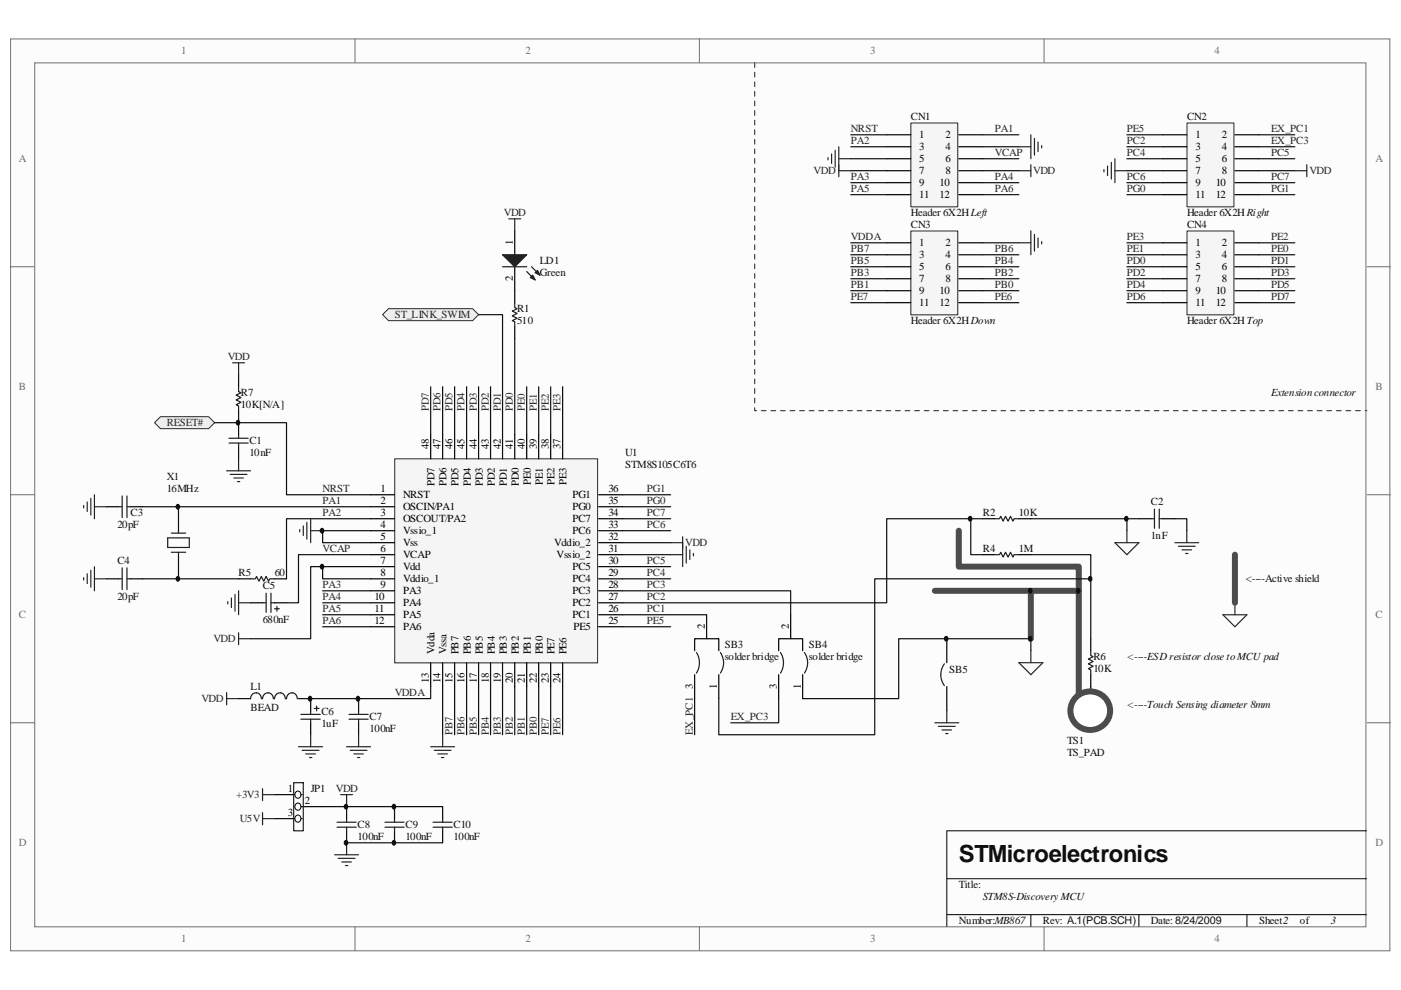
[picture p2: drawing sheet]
<svg xmlns="http://www.w3.org/2000/svg" width="297mm" height="210mm" viewBox="0 0 297 210" stroke-linecap="round" stroke-linejoin="round" font-family="sans-serif">
<path d="M2.3 8.3h292.4v193.3h-292.4z" fill="#fcfcfc"/>
<path d="M2.2 8.3h292.5v193.3h-292.5z" fill="none" stroke="#6e6e6e" stroke-width=".21"/>
<path d="M7.4 13.4h282.2v183.1h-282.2z" fill="#fcfcfc"/>
<g fill="none" stroke="#6e6e6e" stroke-width=".21">
<path d="M7.4 13.3h282.2v183.2h-282.2zM75.3 8.2v5.1M148.3 8.2v5.1M221.4 8.2v5.1M2.2 56.6h5.1M289.8 56.6h5.1M2.2 104.9h5.1M289.8 104.9h5.1M2.2 153.2h5.1M289.8 153.2h5.1M75.3 196.5v5.1M148.3 196.5v5.1"/>
<path d="M221.4 196.5v5.1"/>
</g>
<path d="M289.8 176.1h-89.1v20.4M200.7 186.3h89.1M200.7 193.9h89.1M218.6 193.9v2.6M241.5 193.9v2.6M264.4 193.9v2.6" fill="none" stroke="#000" stroke-width=".21"/>
<path d="M83.7 97.3h43v43.2h-43z" fill="#f5f5f5"/>
<path d="M83.7 97.3h43v43.2h-43z" fill="none" stroke="#262626" stroke-width=".21"/>
<g fill="none" stroke="#000" stroke-width=".25">
<path d="M91.3 92.2v5.1M93.8 92.2v5.1M96.4 92.2v5.1M98.9 92.2v5.1M101.5 92.2v5.1M104 92.2v5.1M106.5 92.2v5.1M109.1 92.2v5.1M111.7 92.2v5.1M114.2 92.2v5.1M116.8 92.2v5.1M119.3 92.2v5.1"/>
<path d="M22.6 107.4h2.5M27.7 107.4h2.5M37.8 107.4v5.1M37.8 117.6v5.1M78.6 104.9h5M78.6 107.4h5M78.6 110h5M78.6 112.5h5M78.6 115.1h5M78.6 117.6h5M126.9 104.9h5.1M126.9 107.4h5.1"/>
<path d="M126.9 110h5.1M126.9 112.5h5.1M126.9 115.1h5.1M126.9 117.6h5.1M22.6 122.7h2.5M27.7 122.7h2.5M50.6 122.7h2.5M58.2 122.7h2.5M78.6 120.1h5M78.6 122.7h5M78.6 125.3h5M78.6 127.8h5"/>
<path d="M78.6 130.3h5M78.6 132.9h5M126.9 120.1h5.1M126.9 122.7h5.1M126.9 125.3h5.1M126.9 127.8h5.1M126.9 130.3h5.1M126.9 132.9h5.1M91.3 140.5v5.1M93.8 140.5v5.1M96.4 140.5v5.1M98.9 140.5v5.1"/>
<path d="M101.5 140.5v5.1M104 140.5v5.1M106.5 140.5v5.1M109.1 140.5v5.1M111.7 140.5v5.1M114.2 140.5v5.1M116.8 140.5v5.1M119.3 140.5v5.1"/>
</g>
<g fill="none" stroke="#1c1c1c" stroke-width=".25">
<path d="M25.1 107.4h.8M25.9 105.2v4.5M26.9 105.2v4.5M26.9 107.4h.8M35.6 114h4.5v2.1h-4.5zM36.3 113h3.1M36.3 117.1h3.1M37.8 112.5v.5M37.8 117.1v.5M25.1 122.7h.8M25.9 120.4v4.6M26.9 122.7h.8"/>
<path d="M26.9 120.4v4.6M53.1 122.7h1l.3-.5 .5 1 .5-1 .5 1 .5-1 .5 1 .3-.5h1"/>
</g>
<path d="M17.7 107.2v.5M18.5 106.4v2.1M19.3 105.7v3.5M20 104.9v5.1M20 107.4h2.6M17.7 122.5v.5M18.5 121.7v2M19.3 120.9v3.6M20 120.1v5.2M20 122.7h2.6" fill="none" stroke="#262626" stroke-width=".25"/>
<path d="M30.2 107.4h48.4M78.6 110h-17.9v12.7M30.2 122.7h20.4" fill="none" stroke="#0e0e0e" stroke-width=".25"/>
<path d="M193.2 26.1h9.9v17.8h-9.9z" fill="#f5f5f5"/>
<path d="M193.1 26.1h10v17.8h-10z" fill="none" stroke="#262626" stroke-width=".21"/>
<g fill="none" stroke="#000" stroke-width=".25">
<path d="M188 28.6h5.1M188 31.1h5.1M188 33.7h5.1M188 36.2h5.1M188 38.7h5.1M203.3 28.6h5.1M203.3 31.1h5.1M203.3 33.7h5.1M203.3 36.2h5.1M203.3 38.7h5.1M109.1 48.9v5.1M109.1 56.6v5"/>
<path d="M188 41.3h5.1M203.3 41.3h5.1"/>
</g>
<path d="M106.5 54h5.2l-2.6 2.6z" fill="#1c1c1c"/>
<path d="M106.5 54h5.2l-2.6 2.6zM111.7 57.6l1.7 1.8M112.7 56.6l1.8 1.7" fill="none" stroke="#1c1c1c" stroke-width=".25"/>
<path d="M112.4 58.8l.5-.5 .5 1.1z" fill="#1c1c1c"/>
<path d="M112.9 58.3l.5 1.1-1-.6z" fill="none" stroke="#1c1c1c" stroke-width=".25"/>
<path d="M113.4 57.8l.6-.5 .5 1z" fill="#1c1c1c"/>
<path d="M106.5 56.6h5.2M113.4 57.8l.6-.5 .5 1zM109.1 64.2v1l.5 .2-1 .6 1 .5-1 .5 1 .5-1 .5 .5 .2v1.1M210.9 117.6h1l.3-.5 .5 1 .5-1 .5 1 .5-1 .6 1 .2-.5h1M210.9 110h1l.3-.5 .5 1 .5-1 .5 1 .5-1 .6 1 .2-.5h1M244 110h.8M244.8 108v4M245.8 108v4M245.8 110h.7M231.3 138v1l.5 .2-1 .5 1 .6-1 .5 1 .5-1 .5 .5 .2v1" fill="none" stroke="#1c1c1c" stroke-width=".25"/>
<path d="M107.9 46.4h2.5M109.1 46.4v2.5M236.4 115.1h5.1l-2.6 2.5zM238.9 112.5v2.6M249.1 115.1h5.1M249.8 115.8h3.6M250.6 116.6h2M251.4 117.3h.5M251.6 112.5v2.6" fill="none" stroke="#262626" stroke-width=".25"/>
<path d="M109.1 61.6v2.6M109.1 69.3v2.5M208.4 110h2.5M208.4 117.6h2.5M216 110h2.6M216 117.6h2.6M241.5 110h2.5M246.5 110h2.6M231.3 135.4v2.6M231.3 143v2.6" fill="none" stroke="#000" stroke-width=".25"/>
<path d="M109.1 71.8v20.4M218.6 110h22.9M238.9 110v2.5M249.1 110h2.5v2.5" fill="none" stroke="#0e0e0e" stroke-width=".25"/>
<path d="M229.6 148.7a2.47 2.47 0 0 1 3.9 2 2.47 2.47 0 0 1-3.9 2 2.65 2.65 0 0 1 0-4z" fill-rule="evenodd" fill="#c0c0c0"/>
<path d="M229.6 148.7a2.47 2.47 0 0 1 3.9 2 2.47 2.47 0 0 1-3.9 2 2.65 2.65 0 0 1 0-4z" fill="none" stroke="#1c1c1c" stroke-width=".21"/>
<path d="M231.3 145.6v2.5" fill="none" stroke="#000" stroke-width=".25"/>
<path d="M205.8 110v7.6h2.6M218.6 117.6h12.7v17.8M218.6 138v-2.6h-28.1v12.7h-20.3" fill="none" stroke="#0e0e0e" stroke-width=".25"/>
<path d="M218.6 138v2.5M216 140.5h5.1l-2.5 2.5z" fill="none" stroke="#262626" stroke-width=".25"/>
<path d="M198.2 125.3h30.5v22.8" fill="none" stroke="#4c4c4c" stroke-width="1.3"/>
<path d="M227.9 148.1a4.1 4.1 0 0 1 6.6 .1 4.1 4.1 0 0 1-1.9 6.3 4.1 4.1 0 0 1-4.8-1.4 4.1 4.1 0 0 1 .1-5z" fill-rule="evenodd" fill="#fefefe"/>
<path d="M203.3 112.5v7.6h25.4v5.2M261.8 117.6v10.2M218.6 125.3v10.1M227.9 148.1a4.1 4.1 0 0 1 6.6 .1 4.1 4.1 0 0 1-1.9 6.3 4.1 4.1 0 0 1-4.8-1.4 4.1 4.1 0 0 1 .1-5z" fill="none" stroke="#4c4c4c" stroke-width="1.3"/>
<path d="M259.3 130.3h5.1l-2.6 2.6zM261.8 127.8v2.5" fill="none" stroke="#262626" stroke-width=".25"/>
<path d="M58.2 168.5h5.8" fill="none" stroke="#000" stroke-width=".25"/>
<path d="M62.7 167.9a.67 .67 0 0 1 .9 .1 .67 .67 0 0 1 0 .9 .67 .67 0 0 1-.9 .1 .86 .86 0 0 1 0-1.1z" fill-rule="evenodd" fill="#fcfcfc"/>
<path d="M62.7 167.9a.67 .67 0 0 1 .9 .1 .67 .67 0 0 1 0 .9 .67 .67 0 0 1-.9 .1 .86 .86 0 0 1 0-1.1z" fill="none" stroke="#000" stroke-width=".21"/>
<path d="M62.5 171h5.9" fill="none" stroke="#000" stroke-width=".25"/>
<path d="M62.7 170.5a.67 .67 0 0 1 .9 .1 .67 .67 0 0 1 0 .9 .67 .67 0 0 1-.9 .1 .86 .86 0 0 1 0-1.1z" fill-rule="evenodd" fill="#fcfcfc"/>
<path d="M62.7 170.5a.67 .67 0 0 1 .9 .1 .67 .67 0 0 1 0 .9 .67 .67 0 0 1-.9 .1 .86 .86 0 0 1 0-1.1z" fill="none" stroke="#000" stroke-width=".21"/>
<path d="M58.2 173.6h5.8" fill="none" stroke="#000" stroke-width=".25"/>
<path d="M62.7 173a.67 .67 0 0 1 .9 .1 .67 .67 0 0 1 0 .9 .67 .67 0 0 1-.9 .1 .86 .86 0 0 1 0-1.1z" fill-rule="evenodd" fill="#fcfcfc"/>
<path d="M62.7 173a.67 .67 0 0 1 .9 .1 .67 .67 0 0 1 0 .9 .67 .67 0 0 1-.9 .1 .86 .86 0 0 1 0-1.1z" fill="none" stroke="#000" stroke-width=".21"/>
<g fill="none" stroke="#1c1c1c" stroke-width=".25">
<path d="M48.6 92.9h4M48.6 93.9h4M50.6 82v1l.5 .3-1 .5 1 .5-1 .5 1 .5-1 .5 .5 .3v1M50.6 92.2v.7M50.6 93.9v.8M55.7 127.8h.7M56.4 125.8v4M57.4 125.8v4M57.4 127.8h.8M58.2 129.1h1M58.7 128.6v1M53.1 148.2a1.15 1.15 0 0 1 1.2-1.3 1.15 1.15 0 0 1 1.1 1.3"/>
<path d="M55.7 148.2a1.15 1.15 0 0 1 1.1-1.3 1.15 1.15 0 0 1 1.2 1.3M58.2 148.2a1.15 1.15 0 0 1 1.1-1.3 1.15 1.15 0 0 1 1.2 1.3M60.7 148.2a1.15 1.15 0 0 1 1.2-1.3 1.15 1.15 0 0 1 1.1 1.3M63.8 151.5h4.1M63.8 152.5h4.1M65.9 150.7v.8M65.9 152.5v.7M66.6 150.2h1M67.1 149.7v1M74 151.5h4.1M74 152.5h4.1M76 150.7v.8"/>
<path d="M76 152.5v.7M62.3 165.9h2v10.2h-2zM71.5 175.4h4M71.5 174.3h4M73.5 173.6v.7M73.5 175.4v.7M81.6 175.4h4.1M81.6 174.3h4.1M83.6 173.6v.7M83.6 175.4v.7M91.8 175.4h4.1M91.8 174.3h4.1"/>
<path d="M93.8 173.6v.7M93.8 175.4v.7"/>
</g>
<g fill="none" stroke="#262626" stroke-width=".25">
<path d="M49.3 76.9h2.6M50.6 76.9v2.6M48 99.8h5.1M50.6 97.3v2.5M48.8 100.6h3.6M49.6 101.3h2M50.3 102.1h.5M63.5 112.3v.5M64.3 111.5v2M65.1 110.7v3.6M65.9 110v5.1M65.9 112.5h2.5"/>
<path d="M142.2 117.6h2.5M142.2 115.1h2.5M144.7 113.8v6.3M145.5 115.8v3.6M146.3 116.6v2M147 117.3v.6M48.3 127.6v.5M49.1 126.8v2M49.8 126v3.6M50.6 125.3v5M50.6 134.2v2.5M50.6 127.8h2.5"/>
<path d="M50.6 135.4h2.5M48 146.9v2.5M48 148.1h2.6M63.3 158.3h5.1M64 159.1h3.6M64.8 159.9h2.1M65.9 155.8v2.5M73.5 158.3h5.1M74.2 159.1h3.6M75 159.9h2M76 155.8v2.5M91.3 158.3h5.1"/>
<path d="M92.1 159.1h3.5M92.8 159.9h2.1M93.8 155.8v2.5M55.7 167.2v2.6M55.7 172.3v2.6M55.7 173.6h2.5M55.7 168.5h2.5M65.6 160.6h.5M72.2 168.5h2.6M73.5 168.5v2.5M73.5 178.7v2.5M75.8 160.6h.5"/>
<path d="M93.6 160.6h.5M70.9 181.2h5.1M71.7 182h3.6M72.5 182.8h2M73.2 183.5h.5"/>
</g>
<g fill="none" stroke="#000" stroke-width=".25">
<path d="M50.6 79.5v2.5M50.6 87.1v5.1M50.6 94.7v2.6M53.1 127.8h2.6M58.2 127.8h2.5M50.6 148.1h2.5M63.3 148.1h2.6v2.6M65.9 153.2v2.6M76 148.1v2.6M76 153.2v2.6M73.5 171v2.6M73.5 176.1v2.6"/>
<path d="M83.6 171v2.6M83.6 176.1v2.6M93.8 171v2.6M93.8 176.1v2.6"/>
</g>
<g fill="none" stroke="#0e0e0e" stroke-width=".25">
<path d="M91.3 82v10.2M93.8 82v10.2M96.4 82v10.2M98.9 82v10.2M101.5 82v10.2M104 82v10.2M111.7 82v10.2M114.2 82v10.2M116.8 82v10.2M119.3 82v10.2M78.6 117.6h-15.3v10.2h-2.6M78.6 112.5h-10.2v2.6h10.2"/>
<path d="M132 112.5h10.2M132 110h10.2M132 107.4h10.2M132 104.9h10.2M132 117.6h10.2M132 115.1h10.2M68.4 120.1h-2.5v15.3h-12.8M68.4 125.3h10.2M68.4 127.8h10.2M68.4 130.3h10.2M68.4 132.9h10.2M78.6 120.1h-10.2v2.6h10.2"/>
<path d="M132 132.9h10.2M132 122.7h10.2M132 120.1h10.2M91.3 145.6v2.5h-25.4M93.8 145.6v10.2M96.4 145.6v10.2M98.9 145.6v10.2M101.5 145.6v10.2M104 145.6v10.2M106.5 145.6v10.2M109.1 145.6v10.2M111.7 145.6v10.2"/>
<path d="M114.2 145.6v10.2M116.8 145.6v10.2M119.3 145.6v10.2M68.4 171h25.4M73.5 178.7h20.3"/>
</g>
<path d="M32.8 89.6l1.2-1.3h10.2l1.3 1.3-1.3 1.3h-10.2z" fill-rule="evenodd" fill="#f0f0f0"/>
<path d="M32.8 89.6l1.2-1.3h10.2l1.3 1.3-1.3 1.3h-10.2z" fill="none" stroke="#262626" stroke-width=".21"/>
<path d="M81.1 66.7l1.3-1.3h17.8l1.3 1.3-1.3 1.3h-17.8z" fill-rule="evenodd" fill="#f0f0f0"/>
<path d="M81.1 66.7l1.3-1.3h17.8l1.3 1.3-1.3 1.3h-17.8z" fill="none" stroke="#262626" stroke-width=".21"/>
<g fill="none" stroke="#0e0e0e" stroke-width=".25">
<path d="M180.4 28.6h7.6M180.4 31.1h7.6M180.4 33.7h7.6M180.4 36.2h7.6M180.4 38.7h7.6M208.4 28.6h7.6M208.4 31.1h7.6M208.4 33.7h7.6M208.4 36.2h7.6M208.4 38.7h7.6M180.4 41.3h7.6M208.4 41.3h7.6"/>
<path d="M101.5 66.7h5v25.5M45.5 89.6h15.2v15.3h17.9"/>
</g>
<path d="M193.2 49h9.9v17.8h-9.9z" fill="#f5f5f5"/>
<path d="M193.1 49h10v17.8h-10z" fill="none" stroke="#262626" stroke-width=".21"/>
<path d="M188 51.5h5.1M188 54h5.1M188 56.6h5.1M188 59.1h5.1M203.3 51.5h5.1M203.3 54h5.1M203.3 56.6h5.1M203.3 59.1h5.1M188 61.6h5.1M188 64.2h5.1M203.3 61.6h5.1M203.3 64.2h5.1" fill="none" stroke="#000" stroke-width=".25"/>
<path d="M180.4 51.5h7.6M180.4 54h7.6M180.4 56.6h7.6M180.4 59.1h7.6M208.4 51.5h7.6M208.4 54h7.6M208.4 56.6h7.6M208.4 59.1h7.6M180.4 61.6h7.6M180.4 64.2h7.6M208.4 61.6h7.6M208.4 64.2h7.6" fill="none" stroke="#0e0e0e" stroke-width=".25"/>
<path d="M251.7 26.1h9.9v17.8h-9.9z" fill="#f5f5f5"/>
<path d="M251.7 26.1h9.9v17.8h-9.9z" fill="none" stroke="#262626" stroke-width=".21"/>
<path d="M246.5 28.6h5.1M246.5 31.1h5.1M246.5 33.7h5.1M246.5 36.2h5.1M246.5 38.7h5.1M261.8 28.6h5.1M261.8 31.1h5.1M261.8 33.7h5.1M261.8 36.2h5.1M261.8 38.7h5.1M246.5 41.3h5.1M261.8 41.3h5.1" fill="none" stroke="#000" stroke-width=".25"/>
<path d="M238.9 28.6h7.6M238.9 31.1h7.6M238.9 33.7h7.6M238.9 36.2h7.6M238.9 38.7h7.6M266.9 28.6h7.6M266.9 31.1h7.6M266.9 33.7h7.6M266.9 36.2h7.6M266.9 38.7h7.6M238.9 41.3h7.6M266.9 41.3h7.6" fill="none" stroke="#0e0e0e" stroke-width=".25"/>
<path d="M251.7 49h9.9v17.8h-9.9z" fill="#f5f5f5"/>
<path d="M251.7 49h9.9v17.8h-9.9z" fill="none" stroke="#262626" stroke-width=".21"/>
<g fill="none" stroke="#000" stroke-width=".25">
<path d="M246.5 51.5h5.1M246.5 54h5.1M246.5 56.6h5.1M246.5 59.1h5.1M261.8 51.5h5.1M261.8 54h5.1M261.8 56.6h5.1M261.8 59.1h5.1M246.5 61.6h5.1M246.5 64.2h5.1M261.8 61.6h5.1M261.8 64.2h5.1"/>
<path d="M147.3 138v-2.6h5.1v2.6M149.8 130.3v5.1M165.1 138v-2.6h5.1v2.6M167.6 130.3v5.1M200.7 135.4v5.1M147.3 143v5.1M152.4 143v5.1M165.1 143v5.1M170.2 143v5.1M200.7 145.6v5.1"/>
</g>
<g fill="none" stroke="#0e0e0e" stroke-width=".25">
<path d="M238.9 51.5h7.6M238.9 54h7.6M238.9 56.6h7.6M238.9 59.1h7.6M266.9 51.5h7.6M266.9 54h7.6M266.9 56.6h7.6M266.9 59.1h7.6M238.9 61.6h7.6M238.9 64.2h7.6M266.9 61.6h7.6M266.9 64.2h7.6"/>
<path d="M208.4 110h-20.4v17.8h-56M132 125.3h35.6v5M132 130.3h17.8M231.3 122.7h-45.8v33.1h-33.1v-7.7M147.3 148.1v7.7M165.1 148.1v5.1h-10.2"/>
</g>
<g fill="none" stroke="#262626" stroke-width=".25">
<path d="M175.6 33.4v.5M176.3 32.6v2.1M177.1 31.9v3.5M177.8 31.1v6.4M177.8 33.7h2.6M177.8 36.2h2.6M216 31.1h2.6M216 36.2h2.6M218.6 28.6v5.1M218.6 34.9v2.6M219.3 29.3v3.6M220.1 30.1v2"/>
<path d="M220.8 30.9v.5M234.1 35.9v.5M234.8 35.2v2M235.6 34.4v3.6M236.4 36.2h2.5M236.4 33.7v5M274.5 36.2h2.6M277.1 34.9v2.6M216 51.5h2.6M218.6 48.9v5.1M219.3 49.7v3.6M220.1 50.5v2"/>
<path d="M220.8 51.2v.5M198.2 153.2h5.1M199 154h3.5M199.7 154.8h2.1M200.5 155.5h.5M200.7 150.7v2.5"/>
</g>
<path d="M160 13.3v73.8h129.8" fill="none" stroke="#fcfcfc" stroke-width=".21" stroke-dasharray="1 1 1 1 1 1 1 1"/>
<path d="M160 13.3v73.8h129.8" fill="none" stroke="#1c1c1c" stroke-width=".21" stroke-dasharray="1 1 1 1 1 1 1 1"/>
<path d="M147.7 138.3a4.1 4.1 0 0 1 0 4.4M152.7 138.3a3.8 3.8 0 0 1 0 4.4M165.5 138.3a4.1 4.1 0 0 1 0 4.4M170.6 138.3a3.8 3.8 0 0 1 0 4.4M200.2 140.8a3.9 3.9 0 0 0 0 4.6" fill="none" stroke="#1c1c1c" stroke-width=".25"/>
<path d="M37.5 122.3a.45 .45 0 0 1 .6 .4 .45 .45 0 0 1-.6 .5 .6 .6 0 0 1 0-.9z" fill-rule="evenodd" fill="#0e0e0e"/>
<path d="M37.5 122.3a.45 .45 0 0 1 .6 .4 .45 .45 0 0 1-.6 .5 .6 .6 0 0 1 0-.9z" fill="none" stroke="#0e0e0e" stroke-width=".21"/>
<path d="M37.5 107a.46 .46 0 0 1 .6 .4 .46 .46 0 0 1-.6 .5 .61 .61 0 0 1 0-.9z" fill-rule="evenodd" fill="#0e0e0e"/>
<path d="M37.5 107a.46 .46 0 0 1 .6 .4 .46 .46 0 0 1-.6 .5 .61 .61 0 0 1 0-.9z" fill="none" stroke="#0e0e0e" stroke-width=".21"/>
<path d="M50.3 89.2a.45 .45 0 0 1 .5 .4 .45 .45 0 0 1-.5 .5 .6 .6 0 0 1 0-.9z" fill-rule="evenodd" fill="#0e0e0e"/>
<path d="M50.3 89.2a.45 .45 0 0 1 .5 .4 .45 .45 0 0 1-.5 .5 .6 .6 0 0 1 0-.9z" fill="none" stroke="#0e0e0e" stroke-width=".21"/>
<path d="M65.5 147.7a.47 .47 0 0 1 .6 .4 .47 .47 0 0 1-.6 .5 .64 .64 0 0 1 0-.9z" fill-rule="evenodd" fill="#0e0e0e"/>
<path d="M65.5 147.7a.47 .47 0 0 1 .6 .4 .47 .47 0 0 1-.6 .5 .64 .64 0 0 1 0-.9z" fill="none" stroke="#0e0e0e" stroke-width=".21"/>
<path d="M68.1 119.7a.45 .45 0 0 1 .6 .4 .45 .45 0 0 1-.6 .5 .6 .6 0 0 1 0-.9z" fill-rule="evenodd" fill="#0e0e0e"/>
<path d="M68.1 119.7a.45 .45 0 0 1 .6 .4 .45 .45 0 0 1-.6 .5 .6 .6 0 0 1 0-.9z" fill="none" stroke="#0e0e0e" stroke-width=".21"/>
<path d="M68.1 112.1a.46 .46 0 0 1 .6 .4 .46 .46 0 0 1-.6 .5 .61 .61 0 0 1 0-.9z" fill-rule="evenodd" fill="#0e0e0e"/>
<path d="M68.1 112.1a.46 .46 0 0 1 .6 .4 .46 .46 0 0 1-.6 .5 .61 .61 0 0 1 0-.9z" fill="none" stroke="#0e0e0e" stroke-width=".21"/>
<path d="M73.2 178.2a.45 .45 0 0 1 .5 .5 .45 .45 0 0 1-.5 .4 .6 .6 0 0 1 0-.9z" fill-rule="evenodd" fill="#0e0e0e"/>
<path d="M73.2 178.2a.45 .45 0 0 1 .5 .5 .45 .45 0 0 1-.5 .4 .6 .6 0 0 1 0-.9z" fill="none" stroke="#0e0e0e" stroke-width=".21"/>
<path d="M73.2 170.6a.45 .45 0 0 1 .5 .4 .45 .45 0 0 1-.5 .5 .6 .6 0 0 1 0-.9z" fill-rule="evenodd" fill="#0e0e0e"/>
<path d="M73.2 170.6a.45 .45 0 0 1 .5 .4 .45 .45 0 0 1-.5 .5 .6 .6 0 0 1 0-.9z" fill="none" stroke="#0e0e0e" stroke-width=".21"/>
<path d="M75.7 147.7a.47 .47 0 0 1 .6 .4 .47 .47 0 0 1-.6 .5 .64 .64 0 0 1 0-.9z" fill-rule="evenodd" fill="#0e0e0e"/>
<path d="M75.7 147.7a.47 .47 0 0 1 .6 .4 .47 .47 0 0 1-.6 .5 .64 .64 0 0 1 0-.9z" fill="none" stroke="#0e0e0e" stroke-width=".21"/>
<path d="M83.3 178.2a.45 .45 0 0 1 .6 .5 .45 .45 0 0 1-.6 .4 .6 .6 0 0 1 0-.9z" fill-rule="evenodd" fill="#0e0e0e"/>
<path d="M83.3 178.2a.45 .45 0 0 1 .6 .5 .45 .45 0 0 1-.6 .4 .6 .6 0 0 1 0-.9z" fill="none" stroke="#0e0e0e" stroke-width=".21"/>
<path d="M83.3 170.6a.45 .45 0 0 1 .6 .4 .45 .45 0 0 1-.6 .5 .6 .6 0 0 1 0-.9z" fill-rule="evenodd" fill="#0e0e0e"/>
<path d="M83.3 170.6a.45 .45 0 0 1 .6 .4 .45 .45 0 0 1-.6 .5 .6 .6 0 0 1 0-.9z" fill="none" stroke="#0e0e0e" stroke-width=".21"/>
<path d="M200.4 135a.46 .46 0 0 1 .6 .4 .46 .46 0 0 1-.6 .5 .61 .61 0 0 1 0-.9z" fill-rule="evenodd" fill="#0e0e0e"/>
<path d="M200.4 135a.46 .46 0 0 1 .6 .4 .46 .46 0 0 1-.6 .5 .61 .61 0 0 1 0-.9z" fill="none" stroke="#0e0e0e" stroke-width=".21"/>
<path d="M205.5 109.5a.46 .46 0 0 1 .6 .5 .46 .46 0 0 1-.6 .4 .61 .61 0 0 1 0-.9z" fill-rule="evenodd" fill="#0e0e0e"/>
<path d="M205.5 109.5a.46 .46 0 0 1 .6 .5 .46 .46 0 0 1-.6 .4 .61 .61 0 0 1 0-.9z" fill="none" stroke="#0e0e0e" stroke-width=".21"/>
<path d="M218.2 135a.46 .46 0 0 1 .6 .4 .46 .46 0 0 1-.6 .5 .61 .61 0 0 1 0-.9z" fill-rule="evenodd" fill="#0e0e0e"/>
<path d="M218.2 135a.46 .46 0 0 1 .6 .4 .46 .46 0 0 1-.6 .5 .61 .61 0 0 1 0-.9z" fill="none" stroke="#0e0e0e" stroke-width=".21"/>
<path d="M218.2 124.8a.45 .45 0 0 1 .6 .5 .45 .45 0 0 1-.6 .4 .6 .6 0 0 1 0-.9z" fill-rule="evenodd" fill="#0e0e0e"/>
<path d="M218.2 124.8a.45 .45 0 0 1 .6 .5 .45 .45 0 0 1-.6 .4 .6 .6 0 0 1 0-.9z" fill="none" stroke="#0e0e0e" stroke-width=".21"/>
<path d="M228.4 124.8a.45 .45 0 0 1 .6 .5 .45 .45 0 0 1-.6 .4 .6 .6 0 0 1 0-.9z" fill-rule="evenodd" fill="#0e0e0e"/>
<path d="M228.4 124.8a.45 .45 0 0 1 .6 .5 .45 .45 0 0 1-.6 .4 .6 .6 0 0 1 0-.9z" fill="none" stroke="#0e0e0e" stroke-width=".21"/>
<path d="M230.9 122.3a.45 .45 0 0 1 .6 .4 .45 .45 0 0 1-.6 .5 .6 .6 0 0 1 0-.9z" fill-rule="evenodd" fill="#0e0e0e"/>
<path d="M230.9 122.3a.45 .45 0 0 1 .6 .4 .45 .45 0 0 1-.6 .5 .6 .6 0 0 1 0-.9z" fill="none" stroke="#0e0e0e" stroke-width=".21"/>
<path d="M238.6 109.5a.46 .46 0 0 1 .6 .5 .46 .46 0 0 1-.6 .4 .61 .61 0 0 1 0-.9z" fill-rule="evenodd" fill="#0e0e0e"/>
<path d="M238.6 109.5a.46 .46 0 0 1 .6 .5 .46 .46 0 0 1-.6 .4 .61 .61 0 0 1 0-.9z" fill="none" stroke="#0e0e0e" stroke-width=".21"/>
<text font-size="5" fill="#0e0e0e" x="203.3" y="182.7">STMicroelectronics</text>
<g font-size="2.3" fill="#706f64">
<text x="38.4" y="11.5">1</text>
<text x="111.4" y="11.5">2</text>
<text x="184.5" y="11.5">3</text>
<text x="257.5" y="11.5">4</text>
<text x="4" y="34.4">A</text>
<text x="291.6" y="34.4">A</text>
<text x="4" y="82.7">B</text>
<text x="291.6" y="82.7">B</text>
<text x="4" y="131.1">C</text>
<text x="291.6" y="131.1">C</text>
<text x="4" y="179.4">D</text>
<text x="291.6" y="179.4">D</text>
<text x="38.4" y="199.8">1</text>
<text x="111.4" y="199.8">2</text>
<text x="184.5" y="199.8">3</text>
<text x="257.5" y="199.8">4</text>
</g>
<g font-size="2.3" fill="#262626">
<text x="180.4" y="28">NRST</text>
<text x="210.9" y="28">PA1</text>
<text x="238.9" y="28">PE5</text>
<text x="269.5" y="28">EX_PC1</text>
<text x="180.4" y="30.6">PA2</text>
<text x="210.9" y="33.1">VCAP</text>
<text x="238.9" y="30.6">PC2</text>
<text x="238.9" y="33.1">PC4</text>
<text x="269.5" y="30.6">EX_PC3</text>
<text x="269.5" y="33.1">PC5</text>
<text x="172.5" y="37">VDD</text>
<text x="180.4" y="38.2">PA3</text>
<text x="180.4" y="40.8">PA5</text>
<text x="210.9" y="38.2">PA4</text>
<text x="210.9" y="40.8">PA6</text>
<text x="219.1" y="37">VDD</text>
<text x="238.9" y="38.2">PC6</text>
<text x="238.9" y="40.8">PG0</text>
<text x="269.5" y="38.2">PC7</text>
<text x="269.5" y="40.8">PG1</text>
<text x="277.6" y="37">VDD</text>
<text x="106.8" y="45.8">VDD</text>
<text x="180.4" y="50.9">VDDA</text>
<text x="180.4" y="53.5">PB7</text>
<text x="210.9" y="53.5">PB6</text>
<text x="238.9" y="53.5">PE1</text>
<text x="238.9" y="50.9">PE3</text>
<text x="269.5" y="53.5">PE0</text>
<text x="269.5" y="50.9">PE2</text>
<text x="180.4" y="58.6">PB3</text>
<text x="180.4" y="56">PB5</text>
<text x="210.9" y="58.6">PB2</text>
<text x="210.9" y="56">PB4</text>
<text x="238.9" y="56">PD0</text>
<text x="238.9" y="58.6">PD2</text>
<text x="269.5" y="56">PD1</text>
<text x="269.5" y="58.6">PD3</text>
<text x="180.4" y="61.1">PB1</text>
<text x="180.4" y="63.7">PE7</text>
<text x="210.9" y="61.1">PB0</text>
<text x="210.9" y="63.7">PE6</text>
<text x="238.9" y="61.1">PD4</text>
<text x="238.9" y="63.7">PD6</text>
<text x="269.5" y="61.1">PD5</text>
<text x="269.5" y="63.7">PD7</text>
<text x="83.7" y="67.5">ST_LINK_SWIM</text>
<text x="48.3" y="76.4">VDD</text>
<text x="90.9" y="87.1" transform="rotate(-90 90.9 87.1)">PD7</text>
<text x="93.4" y="87.1" transform="rotate(-90 93.4 87.1)">PD6</text>
<text x="96" y="87.1" transform="rotate(-90 96 87.1)">PD5</text>
<text x="98.5" y="87.1" transform="rotate(-90 98.5 87.1)">PD4</text>
<text x="101.1" y="87.1" transform="rotate(-90 101.1 87.1)">PD3</text>
<text x="103.6" y="87.1" transform="rotate(-90 103.6 87.1)">PD2</text>
<text x="106.2" y="87.1" transform="rotate(-90 106.2 87.1)">PD1</text>
<text x="108.7" y="87.1" transform="rotate(-90 108.7 87.1)">PD0</text>
<text x="111.2" y="87.1" transform="rotate(-90 111.2 87.1)">PE0</text>
<text x="113.8" y="87.1" transform="rotate(-90 113.8 87.1)">PE1</text>
<text x="116.3" y="87.1" transform="rotate(-90 116.3 87.1)">PE2</text>
<text x="118.9" y="87.1" transform="rotate(-90 118.9 87.1)">PE3</text>
<text x="35.3" y="90.4">RESET#</text>
<text x="68.4" y="104.4">NRST</text>
<text x="68.4" y="106.9">PA1</text>
<text x="137.1" y="106.9">PG0</text>
<text x="137.1" y="104.4">PG1</text>
<text x="68.4" y="109.4">PA2</text>
<text x="137.1" y="112">PC6</text>
<text x="137.1" y="109.4">PC7</text>
<text x="68.4" y="117.1">VCAP</text>
<text x="137.1" y="119.6">PC5</text>
<text x="145.3" y="115.8">VDD</text>
<text x="68.4" y="124.7">PA3</text>
<text x="137.1" y="124.7">PC3</text>
<text x="137.1" y="122.2">PC4</text>
<text x="68.4" y="127.3">PA4</text>
<text x="68.4" y="129.8">PA5</text>
<text x="137.1" y="129.8">PC1</text>
<text x="137.1" y="127.3">PC2</text>
<text x="45.3" y="136.1">VDD</text>
<text x="68.4" y="132.3">PA6</text>
<text x="137.1" y="132.3">PE5</text>
<text x="42.7" y="148.9">VDD</text>
<text x="83.7" y="147.6">VDDA</text>
<text x="96" y="155.8" transform="rotate(-90 96 155.8)">PB7</text>
<text x="98.5" y="155.8" transform="rotate(-90 98.5 155.8)">PB6</text>
<text x="101.1" y="155.8" transform="rotate(-90 101.1 155.8)">PB5</text>
<text x="103.6" y="155.8" transform="rotate(-90 103.6 155.8)">PB4</text>
<text x="106.2" y="155.8" transform="rotate(-90 106.2 155.8)">PB3</text>
<text x="108.7" y="155.8" transform="rotate(-90 108.7 155.8)">PB2</text>
<text x="111.2" y="155.8" transform="rotate(-90 111.2 155.8)">PB1</text>
<text x="113.8" y="155.8" transform="rotate(-90 113.8 155.8)">PB0</text>
<text x="116.3" y="155.8" transform="rotate(-90 116.3 155.8)">PE7</text>
<text x="118.9" y="155.8" transform="rotate(-90 118.9 155.8)">PE6</text>
<text x="146.9" y="155.8" transform="rotate(-90 146.9 155.8)">EX_PC1</text>
<text x="154.9" y="152.7">EX_PC3</text>
<text x="71.2" y="168">VDD</text>
<text x="50.1" y="169.2">+3V3</text>
<text x="50.8" y="174.3">U5V</text>
</g>
<g font-size="2.3" fill="#0e0e0e">
<text x="193.1" y="25.5">CN1</text>
<text x="251.7" y="25.5">CN2</text>
<text x="193.1" y="45.8">Header 6X2HLeft</text>
<text x="251.7" y="45.8">Header 6X2HRight</text>
<text x="193.1" y="48.4">CN3</text>
<text x="251.7" y="48.4">CN4</text>
<text x="114.5" y="56">LD1</text>
<text x="114.5" y="58.6">Green</text>
<text x="109.6" y="66.2">R1</text>
<text x="109.6" y="68.7">510</text>
<text x="193.1" y="68.7">Header 6X2HDown</text>
<text x="251.7" y="68.7">Header 6X2HTop</text>
<text x="51.1" y="84">R7</text>
<text x="269.5" y="84">Extension connector</text>
<text x="51.1" y="86.6">10K[N/A]</text>
<text x="52.9" y="94.2">C1</text>
<text x="35.3" y="101.8">X1</text>
<text x="52.9" y="96.7">10nF</text>
<text x="132.5" y="96.7">U1</text>
<text x="132.5" y="99.3">STM8S105C6T6</text>
<text x="35.3" y="104.4">16MHz</text>
<text x="244" y="107.1">C2</text>
<text x="24.9" y="112">20pF</text>
<text x="27.7" y="109.4">C3</text>
<text x="208.4" y="109.4">R2</text>
<text x="216" y="109.4">10K</text>
<text x="24.9" y="119.6">C4</text>
<text x="208.4" y="117.1">R4</text>
<text x="216" y="117.1">1M</text>
<text x="244" y="114.3">1nF</text>
<text x="50.6" y="122.2">R5</text>
<text x="55.7" y="125">C5</text>
<text x="58.2" y="122.2">60</text>
<text x="264.1" y="123.4">&lt;----Active shield</text>
<text x="24.9" y="127.3">20pF</text>
<text x="55.7" y="132.1">680nF</text>
<text x="153.7" y="137.5">SB3</text>
<text x="171.5" y="137.5">SB4</text>
<text x="153.7" y="140">solder bridge</text>
<text x="171.5" y="140">solder bridge</text>
<text x="201.2" y="142.8">SB5</text>
<text x="231.8" y="140">R6</text>
<text x="231.8" y="142.5">10K</text>
<text x="238.9" y="140">&lt;----ESD resistor close to MCU pad</text>
<text x="53.1" y="146.3">L1</text>
<text x="53.1" y="150.7">BEAD</text>
<text x="68.2" y="151.7">C6</text>
<text x="68.2" y="154.2">1uF</text>
<text x="78.4" y="152.7">C7</text>
<text x="78.4" y="155.2">100nF</text>
<text x="238.9" y="150.2">&lt;----Touch Sensing diameter 8mm</text>
<text x="226.2" y="157.8">TS1</text>
<text x="226.2" y="160.3">TS_PAD</text>
<text x="65.9" y="168">JP1</text>
<text x="75.8" y="175.6">C8</text>
<text x="75.8" y="178.1">100nF</text>
<text x="86" y="175.6">C9</text>
<text x="86" y="178.1">100nF</text>
<text x="96.1" y="175.6">C10</text>
<text x="96.1" y="178.1">100nF</text>
<text x="203.3" y="188.3">Title:</text>
<text x="208.4" y="190.9">STM8S-Discovery MCU</text>
<text x="203.3" y="196">Number:MB867</text>
<text x="221.1" y="196">Rev: A.1(PCB.SCH)</text>
<text x="244" y="196">Date:8/24/2009</text>
<text x="267" y="196">Sheet2</text>
<text x="275.6" y="196">of</text>
<text x="282.2" y="196">3</text>
</g>
<g font-size="2.3">
<text x="194.9" y="29.3">1</text>
<text x="200.5" y="29.3">2</text>
<text x="253.4" y="29.3">1</text>
<text x="259" y="29.3">2</text>
<text x="194.9" y="31.8">3</text>
<text x="194.9" y="34.4">5</text>
<text x="200.5" y="31.8">4</text>
<text x="200.5" y="34.4">6</text>
<text x="253.4" y="31.8">3</text>
<text x="253.4" y="34.4">5</text>
<text x="259" y="31.8">4</text>
<text x="259" y="34.4">6</text>
<text x="194.9" y="37">7</text>
<text x="194.9" y="39.5">9</text>
<text x="199.2" y="39.5">10</text>
<text x="200.5" y="37">8</text>
<text x="253.4" y="37">7</text>
<text x="253.4" y="39.5">9</text>
<text x="257.8" y="39.5">10</text>
<text x="259" y="37">8</text>
<text x="194.9" y="42">11</text>
<text x="199.2" y="42">12</text>
<text x="253.4" y="42">11</text>
<text x="257.8" y="42">12</text>
<text x="108.7" y="52" transform="rotate(-90 108.7 52)">1</text>
<text x="194.9" y="52.2">1</text>
<text x="200.5" y="52.2">2</text>
<text x="253.4" y="52.2">1</text>
<text x="259" y="52.2">2</text>
<text x="108.7" y="59.6" transform="rotate(-90 108.7 59.6)">2</text>
<text x="194.9" y="54.7">3</text>
<text x="194.9" y="57.3">5</text>
<text x="194.9" y="59.9">7</text>
<text x="200.5" y="54.7">4</text>
<text x="200.5" y="57.3">6</text>
<text x="200.5" y="59.9">8</text>
<text x="253.4" y="54.7">3</text>
<text x="253.4" y="57.3">5</text>
<text x="253.4" y="59.9">7</text>
<text x="259" y="54.7">4</text>
<text x="259" y="57.3">6</text>
<text x="259" y="59.9">8</text>
<text x="194.9" y="62.4">9</text>
<text x="194.9" y="64.9">11</text>
<text x="199.2" y="62.4">10</text>
<text x="199.2" y="64.9">12</text>
<text x="253.4" y="62.4">9</text>
<text x="253.4" y="64.9">11</text>
<text x="257.8" y="62.4">10</text>
<text x="257.8" y="64.9">12</text>
<text x="90.9" y="95.2" transform="rotate(-90 90.9 95.2)">48</text>
<text x="93.4" y="95.2" transform="rotate(-90 93.4 95.2)">47</text>
<text x="96" y="95.2" transform="rotate(-90 96 95.2)">46</text>
<text x="98.5" y="95.2" transform="rotate(-90 98.5 95.2)">45</text>
<text x="101.1" y="95.2" transform="rotate(-90 101.1 95.2)">44</text>
<text x="103.6" y="95.2" transform="rotate(-90 103.6 95.2)">43</text>
<text x="106.2" y="95.2" transform="rotate(-90 106.2 95.2)">42</text>
<text x="108.7" y="95.2" transform="rotate(-90 108.7 95.2)">41</text>
<text x="111.2" y="95.2" transform="rotate(-90 111.2 95.2)">40</text>
<text x="113.8" y="95.2" transform="rotate(-90 113.8 95.2)">39</text>
<text x="116.3" y="95.2" transform="rotate(-90 116.3 95.2)">38</text>
<text x="118.9" y="95.2" transform="rotate(-90 118.9 95.2)">37</text>
<text x="80.6" y="104.4">1</text>
<text x="80.6" y="106.9">2</text>
<text x="85.5" y="105.6">NRST</text>
<text x="92.2" y="103.1" transform="rotate(-90 92.2 103.1)">PD7</text>
<text x="94.7" y="103.1" transform="rotate(-90 94.7 103.1)">PD6</text>
<text x="97.2" y="103.1" transform="rotate(-90 97.2 103.1)">PD5</text>
<text x="99.8" y="103.1" transform="rotate(-90 99.8 103.1)">PD4</text>
<text x="102.4" y="103.1" transform="rotate(-90 102.4 103.1)">PD3</text>
<text x="104.9" y="103.1" transform="rotate(-90 104.9 103.1)">PD2</text>
<text x="107.4" y="103.1" transform="rotate(-90 107.4 103.1)">PD1</text>
<text x="110" y="103.1" transform="rotate(-90 110 103.1)">PD0</text>
<text x="112.5" y="102.9" transform="rotate(-90 112.5 102.9)">PE0</text>
<text x="115.1" y="102.9" transform="rotate(-90 115.1 102.9)">PE1</text>
<text x="117.6" y="102.9" transform="rotate(-90 117.6 102.9)">PE2</text>
<text x="120.1" y="102.9" transform="rotate(-90 120.1 102.9)">PE3</text>
<text x="121.4" y="105.6">PG1</text>
<text x="129" y="106.9">35</text>
<text x="129" y="104.4">36</text>
<text x="80.6" y="109.4">3</text>
<text x="80.6" y="112">4</text>
<text x="85.5" y="108.2">OSCIN/PA1</text>
<text x="85.5" y="110.7">OSCOUT/PA2</text>
<text x="85.5" y="113.3">Vssio_1</text>
<text x="121.4" y="113.3">PC6</text>
<text x="121.4" y="110.7">PC7</text>
<text x="121.4" y="108.2">PG0</text>
<text x="129" y="112">33</text>
<text x="129" y="109.4">34</text>
<text x="80.6" y="114.6">5</text>
<text x="80.6" y="117.1">6</text>
<text x="80.6" y="119.6">7</text>
<text x="85.5" y="115.8">Vss</text>
<text x="85.5" y="118.4">VCAP</text>
<text x="117.5" y="115.8">Vddio_2</text>
<text x="118" y="118.4">Vssio_2</text>
<text x="129" y="114.6">32</text>
<text x="129" y="119.6">30</text>
<text x="129" y="117.1">31</text>
<text x="80.6" y="122.2">8</text>
<text x="80.6" y="124.7">9</text>
<text x="85.5" y="120.9">Vdd</text>
<text x="85.5" y="123.4">Vddio_1</text>
<text x="85.5" y="126">PA3</text>
<text x="121.4" y="126">PC3</text>
<text x="121.4" y="123.4">PC4</text>
<text x="121.4" y="120.9">PC5</text>
<text x="129" y="124.7">28</text>
<text x="129" y="122.2">29</text>
<text x="79.4" y="127.3">10</text>
<text x="79.4" y="129.8">11</text>
<text x="85.5" y="128.5">PA4</text>
<text x="85.5" y="131.1">PA5</text>
<text x="121.4" y="131.1">PC1</text>
<text x="121.4" y="128.5">PC2</text>
<text x="129" y="129.8">26</text>
<text x="129" y="127.3">27</text>
<text x="79.4" y="132.3">12</text>
<text x="85.5" y="133.6">PA6</text>
<text x="121.6" y="133.6">PE5</text>
<text x="129" y="132.3">25</text>
<text x="149.4" y="133.4" transform="rotate(-90 149.4 133.4)">2</text>
<text x="167.3" y="133.4" transform="rotate(-90 167.3 133.4)">2</text>
<text x="92.2" y="138.8" transform="rotate(-90 92.2 138.8)">Vdda</text>
<text x="94.7" y="138.8" transform="rotate(-90 94.7 138.8)">Vssa</text>
<text x="97.2" y="138.8" transform="rotate(-90 97.2 138.8)">PB7</text>
<text x="99.8" y="138.8" transform="rotate(-90 99.8 138.8)">PB6</text>
<text x="102.4" y="138.8" transform="rotate(-90 102.4 138.8)">PB5</text>
<text x="104.9" y="138.8" transform="rotate(-90 104.9 138.8)">PB4</text>
<text x="107.4" y="138.8" transform="rotate(-90 107.4 138.8)">PB3</text>
<text x="110" y="138.8" transform="rotate(-90 110 138.8)">PB2</text>
<text x="112.5" y="138.8" transform="rotate(-90 112.5 138.8)">PB1</text>
<text x="115.1" y="138.8" transform="rotate(-90 115.1 138.8)">PB0</text>
<text x="117.6" y="138.8" transform="rotate(-90 117.6 138.8)">PE7</text>
<text x="120.1" y="138.8" transform="rotate(-90 120.1 138.8)">PE6</text>
<text x="90.9" y="144.9" transform="rotate(-90 90.9 144.9)">13</text>
<text x="93.4" y="144.9" transform="rotate(-90 93.4 144.9)">14</text>
<text x="96" y="144.9" transform="rotate(-90 96 144.9)">15</text>
<text x="98.5" y="144.9" transform="rotate(-90 98.5 144.9)">16</text>
<text x="101.1" y="144.9" transform="rotate(-90 101.1 144.9)">17</text>
<text x="103.6" y="144.9" transform="rotate(-90 103.6 144.9)">18</text>
<text x="106.2" y="144.9" transform="rotate(-90 106.2 144.9)">19</text>
<text x="108.7" y="144.9" transform="rotate(-90 108.7 144.9)">20</text>
<text x="111.2" y="144.9" transform="rotate(-90 111.2 144.9)">21</text>
<text x="113.8" y="144.9" transform="rotate(-90 113.8 144.9)">22</text>
<text x="116.3" y="144.9" transform="rotate(-90 116.3 144.9)">23</text>
<text x="118.9" y="144.9" transform="rotate(-90 118.9 144.9)">24</text>
<text x="146.9" y="146.1" transform="rotate(-90 146.9 146.1)">3</text>
<text x="152" y="146.1" transform="rotate(-90 152 146.1)">1</text>
<text x="164.7" y="146.1" transform="rotate(-90 164.7 146.1)">3</text>
<text x="169.8" y="146.1" transform="rotate(-90 169.8 146.1)">1</text>
<text x="61" y="168">1</text>
<text x="61" y="173.1">3</text>
<text x="64.6" y="170.5">2</text>
</g>
</svg>
